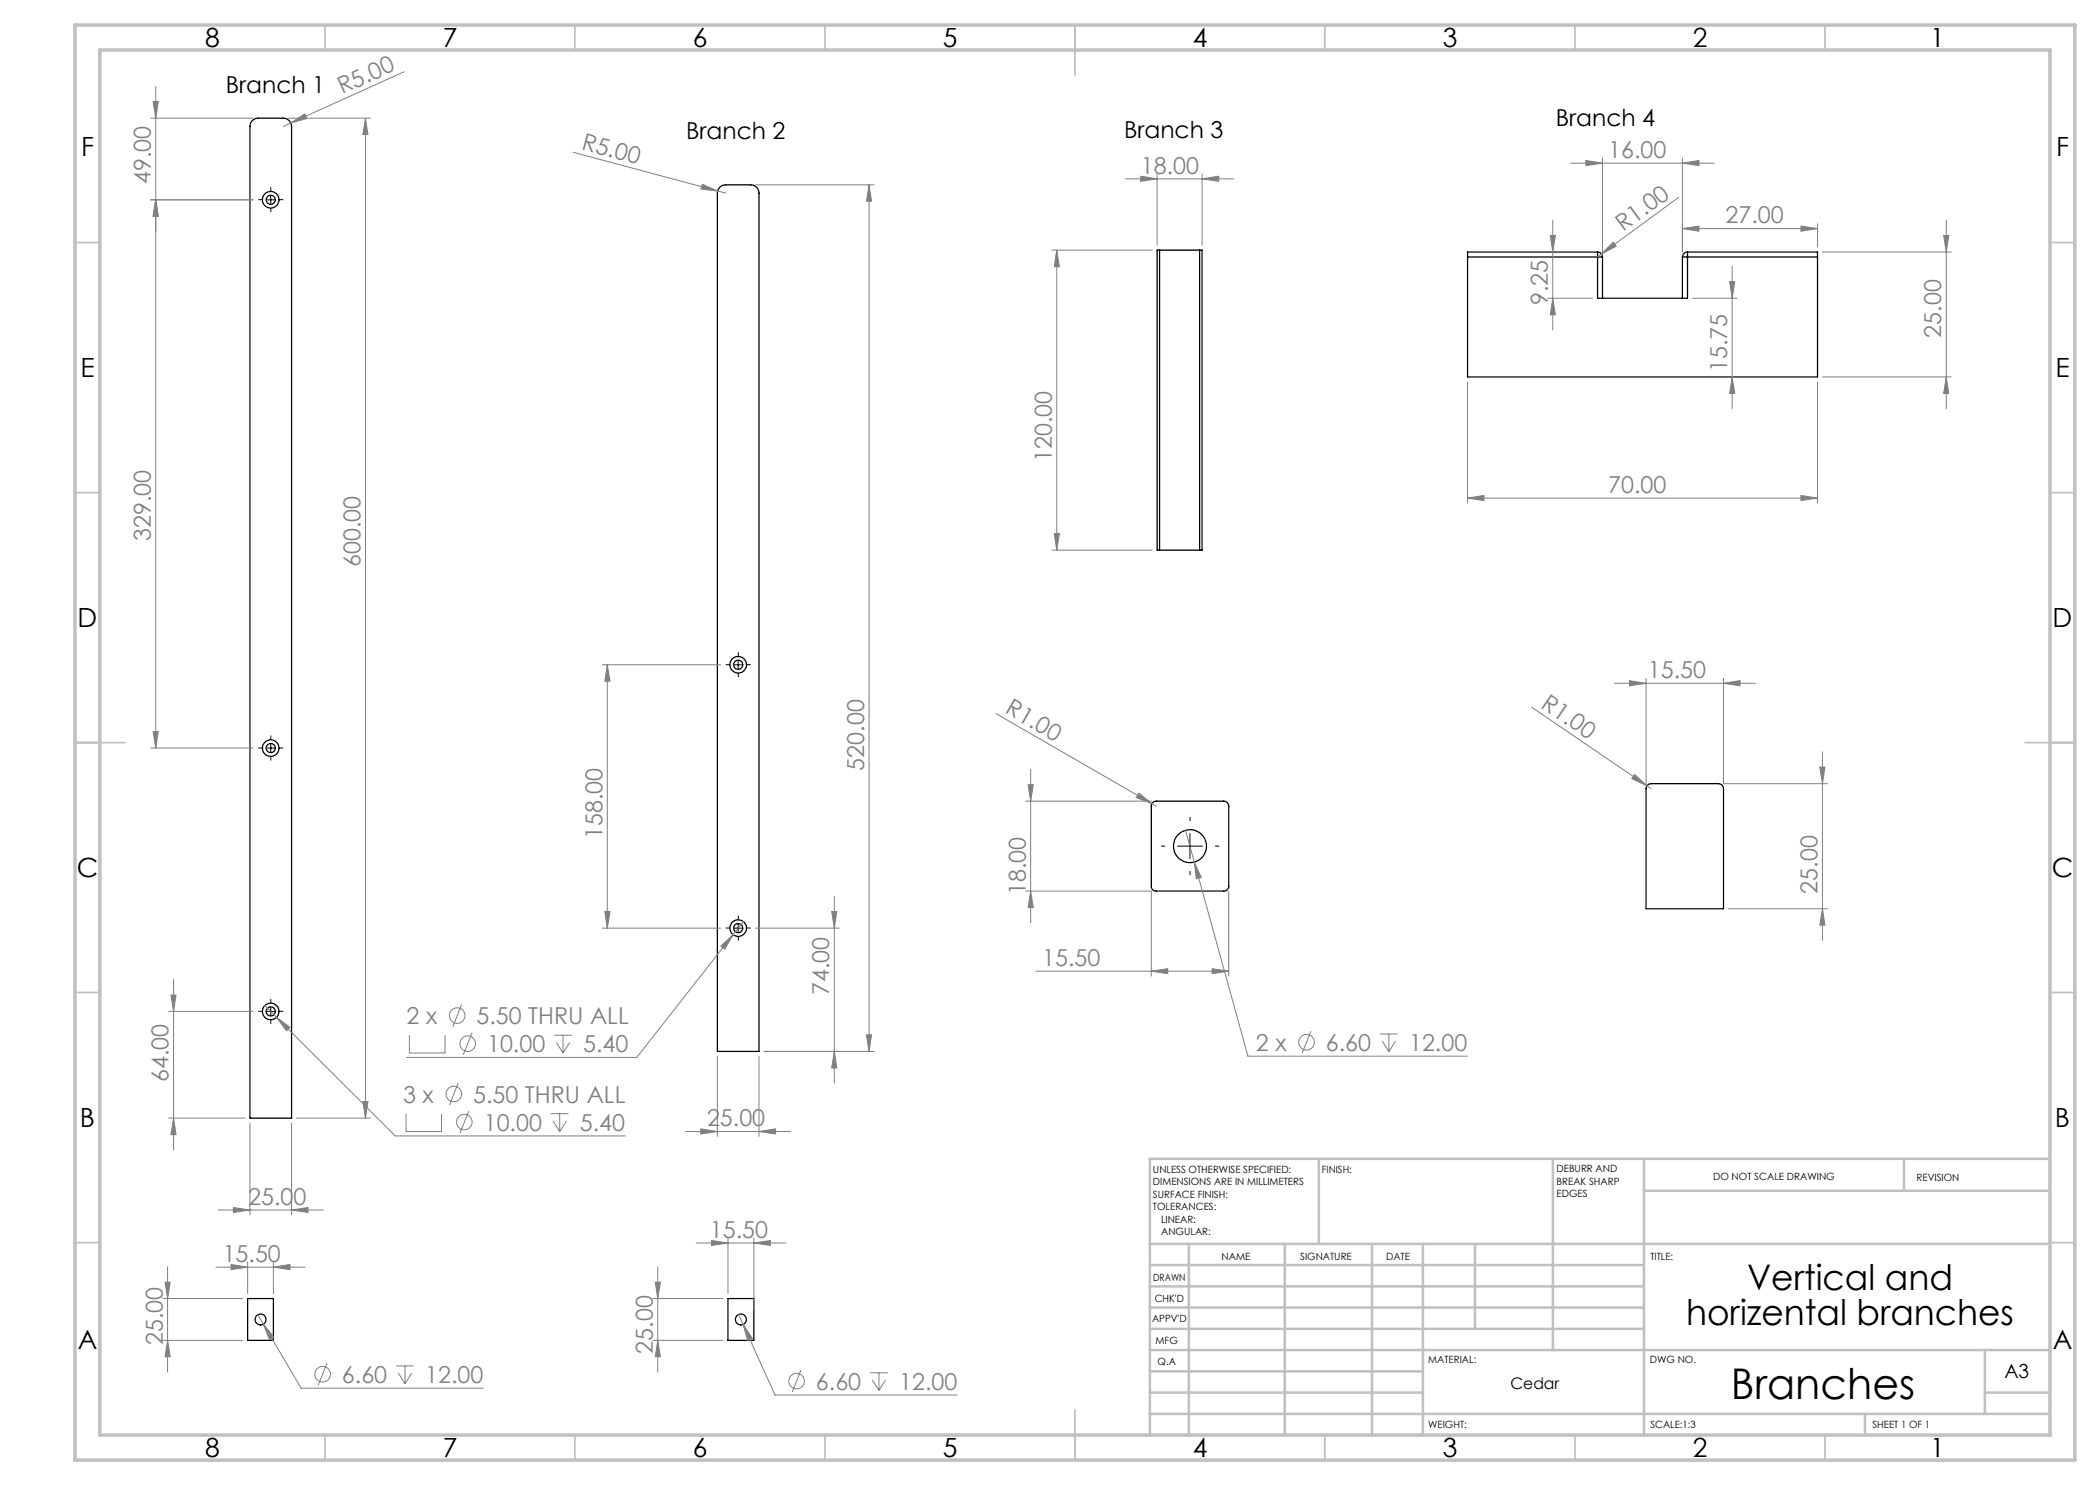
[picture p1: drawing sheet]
<svg xmlns="http://www.w3.org/2000/svg" width="420mm" height="297mm" viewBox="0 0 420 297" stroke-linecap="round" stroke-linejoin="round" font-family="sans-serif">
<g fill="none" stroke="#000" stroke-width=".25">
<path d="M50.4 24.1l.6-.4 .6-.1h5.1a1.69 1.69 0 0 1 1.6 1.7v198.3h-8.3v-198.3l.1-.6zM144 37.4l.5-.3 .6-.1h5a1.63 1.63 0 0 1 1.7 1.6v171.7h-8.3v-171.7l.1-.6zM231.9 50h-.5v60h.5M231.9 50v60M231.9 50h8M239.9 50h.5v60h-.5M239.9 50v60M293.5 51.4h26M293.5 51.4v24h70v-24M319.5 51.4h1M319.5 50.4v1M319.5 50.4a.96 .96 0 0 1 1 1"/>
<path d="M319.5 50.4h-26v1M319.5 51.4v8.3h18v-8.3M320.5 51.4v8.3M336.5 51.4h1M336.5 51.4v8.3M337.5 50.4v1M337.5 50.4h26v1M337.5 50.4a1.02 1.02 0 0 0-1 1M337.5 51.4h26M231.9 110h8M329.5 157l.7-.3h13.5a.96 .96 0 0 1 1 1v24h-15.5v-24.2zM230.4 160.7l.5-.4 .3-.1h13.6a1.02 1.02 0 0 1 .9 1.1v15.9a.96 .96 0 0 1-.9 1h-13.6a.96 .96 0 0 1-.9-1v-16.2z"/>
<path d="M49.5 259.7h5.2v8.4h-5.2zM145.6 259.7h5.2v8.4h-5.2z"/>
<circle cx="54.1" cy="40" r="1.67"/>
<circle cx="54.2" cy="40" r=".91"/>
<circle cx="147.6" cy="133" r=".92"/>
<circle cx="147.6" cy="132.9" r="1.66"/>
<circle cx="54.1" cy="149.6" r="1.67"/>
<circle cx="54.1" cy="149.6" r=".92"/>
<circle cx="238" cy="169.2" r="3.3"/>
<circle cx="147.6" cy="185.6" r=".92"/>
<circle cx="147.6" cy="185.6" r="1.66"/>
<circle cx="54.1" cy="202.3" r="1.67"/>
<circle cx="54.1" cy="202.3" r=".92"/>
<circle cx="52.1" cy="263.9" r="1.11"/>
<circle cx="148.2" cy="263.9" r="1.11"/>
</g>
<g fill="none" stroke="#808080" stroke-width=".2">
<path d="M31.2 17.3v132.3M80.8 14.4l-22.6 10.2M30.1 40h20.5M30.1 23.6h20.5M30.6 20.3h1l-.4 3.3zM31.2 40l.4 3.2h-1zM57.6 23.6h16.5M58.2 24.6l2.8-1.8 .4 .9zM58.2 24.6l-1.5 .7M73.1 23.6l.5 3.3h-1zM73.1 23.6v200M114.6 30.4l28.9 7.8"/>
<path d="M140.5 36.9l3 1.3-3.3-.4zM143.5 38.2l1.6 .4M151.1 37h23.7M173.8 37l.5 3.2h-1zM173.8 37v173.3M225.1 35.8h21.7M228.1 35.2l3.3 .6-3.3 .5zM231.4 34.7v14.3M240.4 35.8l3.3-.6v1.1zM240.4 34.7v14.3M314.1 32.6h28.7M317.2 32.1l3.3 .5-3.3 .5z"/>
<path d="M320.5 31.6v18.8M335.8 39.4l-15.5 11.4M336.5 32.6l3.3-.5v1zM336.5 31.6v18.8M210.4 50h20M211.3 50l.6 3.3h-1zM211.3 50v60M309.6 59.7h8.9M310.1 47.1h1l-.5 3.3zM310.6 59.7l.5 3.3h-1zM310.6 44.1v21.9M320.3 50.8l-.8 .6"/>
<path d="M322.7 48.4l.6 .8-3 1.6zM336.5 45.7l3.3-.5v1zM336.5 45.7h27M338.5 59.7h9M345.9 56.3h1.1l-.6 3.4zM346.4 53.3v28.4M360.2 45.2l3.3 .5-3.3 .5zM363.5 44.7v4.7M364.5 50.4h25.7M388.7 47.1h1l-.4 3.3zM389.3 44.1v37.6M293.5 76.4v24.2"/>
<path d="M346.4 75.4l.6 3.3h-1.1zM363.5 76.4v24.2M364.5 75.4h25.7M389.3 75.4l.4 3.3h-1zM293.5 99.6l3.3-.5v1zM293.5 99.6h70M360.2 99.1l3.3 .5-3.3 .5zM210.4 110h20M210.9 106.7h1l-.6 3.3zM120.5 133h23.6M121.5 133l.5 3.2h-1zM121.5 133v52.6"/>
<path d="M322.9 136.7h28.1M325.9 136.1l3.3 .6-3.3 .5zM329.2 135.6v21.1M344.7 136.7l3.3-.6v1.1zM344.7 135.6v21.1h20.8M30.1 149.6h20.5M30.6 146.3h1l-.4 3.3zM199.2 142.7l31.2 18M205.6 156.9h1.1l-.6 3.3zM206.1 153.9v30.7M227.8 158.6l2.6 2.1-3.1-1.2zM306.3 141.4l23.1 15.8"/>
<path d="M326.9 154.9l2.5 2.3-3-1.5zM329.4 157.2l.8 .5M364 153.4h1l-.5 3.3zM364.5 150.4v37.7M166.9 179.3v37.3M205.1 178.2h25.2v17M205.1 160.2h25.2M206.1 178.2l.6 3.3h-1.1zM230.4 160.7l.8 .6M237.1 166l1.8 6.4M238.9 172.4l1.3 3.1-.9 .3zM238.9 172.4l10.7 38.8h43.8"/>
<path d="M245.7 178.2v17M34.2 199h1l-.5 3.3zM34.7 195.9v34.1M120.5 185.6h23.6M121 182.3h1l-.5 3.3zM144.2 189.2l2.4-2.3-1.6 3zM148.7 184.3l-21.3 27.2h-46.1M151.1 185.6h16.8M166.3 182.3h1.1l-.5 3.3zM207.2 194.2h38.5M230.3 194.2l3.2-.5v1zM242.4 193.7l3.3 .5-3.3 .5z"/>
<path d="M345.7 181.7h19.8M364.5 181.7l.5 3.3h-1zM33.7 202.3h16.9M53 201.1l2.3 2.4M55.3 203.5l2.7 2-.7 .7zM55.3 203.5l23.8 23.7h46M81.9 207v3.6h7.1v-3.6M91.7 216.6l-1.8 4.4M92.3 200.9l-1.7 4.4M94.4 206.5l-1.8 4.5M110.8 207h3.6M111.3 208.5l1.3 2.1"/>
<path d="M112.6 207v3.6M113.9 208.5l-1.3 2.1M143.5 211.3v16M151.8 211.3v16M152.8 210.3h22M166.9 210.3l.5 3.3h-1.1zM173.3 207h1l-.5 3.3zM262.2 206.2l-1.8 4.5M276 206.8h3.5M276.4 208.2l1.4 2.1M277.8 206.8v3.5M279.1 208.2l-1.3 2.1"/>
<path d="M33.7 223.6h15.3M34.7 223.6l.5 3.3h-1zM50 224.6v18.4M58.3 224.6v18.4M59.3 223.6h14.8M72.6 220.3h1l-.5 3.3zM81.2 222.7v3.6h7.1v-3.6M93.8 222.2l-1.8 4.5M110.1 222.7h3.6M110.6 224.2l1.3 2.1M111.9 222.7v3.6M113.3 224.2l-1.4 2.1"/>
<path d="M137.1 226.3h21.1M140.2 225.8l3.3 .5-3.3 .5zM151.8 226.3l3.3-.5v1zM32.5 259.7h16M33 256.4h1l-.5 3.3zM33.5 253.4v21M43.2 253.4h17.8M43.6 242h21.1M46.2 252.9l3.3 .5-3.3 .5zM46.7 241.5l3.3 .5-3.3 .5zM49.5 252.4v6.3M54.7 253.4l3.3-.5v1z"/>
<path d="M54.7 252.4v6.3M58.3 242l3.3-.5v1zM130.6 259.7h14M131.1 256.4h1l-.5 3.3zM131.6 253.4v21M139.2 248.6h17.9M142.3 248.1l3.3 .5-3.3 .5zM145.6 247.6v11.1M150.8 248.6l3.3-.5v1zM150.8 247.6v14.4M32.5 268.1h16M33.5 268.1l.5 3.3h-1z"/>
<path d="M51.5 263l1.2 1.8M52.7 264.8l2.1 2.6-.9 .5zM52.7 264.8l7.5 12.8h36.5M65.4 272.6l-1.8 4.5M79.2 273.2h3.6M79.7 274.6l1.3 2.2M81 273.2v3.6M82.3 274.6l-1.3 2.2M130.6 268.1h14M131.6 268.1l.5 3.3h-1zM147.7 262.9l.9 2M148.6 264.9l1.9 2.8-1 .4z"/>
<path d="M148.6 264.9l6.4 14.1h36.5M160.2 274l-1.8 4.4M174 274.6h3.6M174.4 276l1.4 2.1M175.8 274.6v3.5M177.1 276l-1.3 2.1"/>
<circle cx="90.8" cy="218.8" r="1.55"/>
<circle cx="91.4" cy="203.1" r="1.55"/>
<circle cx="93.6" cy="208.7" r="1.55"/>
<circle cx="261.3" cy="208.4" r="1.55"/>
<circle cx="92.9" cy="224.4" r="1.55"/>
<circle cx="64.5" cy="274.8" r="1.55"/>
<circle cx="159.3" cy="276.2" r="1.55"/>
</g>
<g fill="none" stroke="#000" stroke-width=".2" stroke-dasharray="15.2 1.3 1.3 1.3" stroke-linecap="butt">
<path d="M52.5 39.9h-.8M54.2 38.3v-.9M55.8 39.9h.9M54.2 41.6v.8M146 132.9h-.8M147.7 131.3v-.9M147.7 134.6v.8M149.3 132.9h.9M52.5 149.6h-.8M54.2 147.9v-.8M54.2 151.3v.8M55.8 149.6h.9"/>
<path d="M233 169.2h-.8M238 164.2v-.8M238 174.2v.8M243 169.2h.8M146 185.6h-.8M147.7 183.9v-.8M147.7 187.3v.8M149.3 185.6h.9M52.5 202.3h-.8M54.2 200.6v-.8M54.2 203.9v.9M55.8 202.3h.9"/>
</g>
<path d="M53.3 40h1.7M54.2 39.1v1.7M146.8 133h1.7M147.6 132.1v1.7M53.3 149.6h1.7M54.2 148.8v1.7M235.5 169.2h5M238 166.7v5M146.8 185.6h1.7M147.6 184.8v1.6M53.3 202.3h1.7M54.2 201.5v1.6" fill="none" stroke="#000" stroke-width=".2"/>
<g fill="none" stroke="#c0c0c0" stroke-width=".35">
<path d="M65 5v5M115 5v5M165 5v5M215 5v10M265 5v5M315 5v5M365 5v5M15 48.5h5M410 48.5h5M15 98.5h5M410 98.5h5M15 148.5h10"/>
<path d="M405 148.5h10M15 198.5h5M410 198.5h5M15 248.5h5M410 248.5h5M65 287v5M115 287v5M165 287v5M215 282v10M265 287v5M315 287v5M365 287v5"/>
</g>
<g fill="none" stroke="#c0c0c0" stroke-width=".5">
<path d="M263.8 231.8v17M310.6 231.8v38.2M328.8 231.8v55.2M328.8 238.2h81.2M380.8 231.8v6.4M410 231.8h-180v55.2M230 248.8h180M230 257.3h98.8M230 253h98.8M237.8 248.8v38.2M257 248.8v38.2M274.4 248.8v38.2"/>
<path d="M284.6 248.8v38.2M295 248.8v17M230 265.8h98.8M230 261.5h98.8M230 278.5h54.6M230 274.3h54.6M230 270h180M397 278.5h13M397 270v12.8M230 282.8h180M373 282.8v4.2"/>
</g>
<path d="M15 5h400v287h-400zM20 10h390v277h-390z" fill="none" stroke="#c0c0c0" stroke-width=".7"/>
<g fill="#808080">
<path d="M326.9 154.9l2.5 2.3-3-1.5z"/>
<path d="M227.8 158.6l2.6 2.1-3.1-1.2z"/>
<path d="M140.5 36.9l3 1.3-3.3-.4z"/>
<path d="M58.2 24.6l2.8-1.8 .4 .9z"/>
<path d="M322.7 48.4l.6 .8-3 1.6z"/>
<path d="M150.8 248.6l3.3-.5v1zM142.3 248.1l3.3 .5-3.3 .5zM242.4 193.7l3.3 .5-3.3 .5zM230.3 194.2l3.2-.5v1zM360.2 99.1l3.3 .5-3.3 .5zM293.5 99.6l3.3-.5v1zM344.7 136.7l3.3-.6v1.1zM325.9 136.1l3.3 .6-3.3 .5z"/>
<path d="M46.7 241.5l3.3 .5-3.3 .5zM58.3 242l3.3-.5v1zM55.3 203.5l2 2.7 .7-.7zM52.7 264.8l1.2 3.1 .9-.5zM46.2 252.9l3.3 .5-3.3 .5zM54.7 253.4l3.3-.5v1zM144.2 189.2l.8 .7 1.6-3zM140.2 225.8l3.3 .5-3.3 .5zM151.8 226.3l3.3-.5v1zM148.6 264.9l.9 3.2 1-.4zM238.9 172.4l.4 3.4 .9-.3zM336.5 45.7l3.3-.5v1zM360.2 45.2l3.3 .5-3.3 .5z"/>
<path d="M317.2 32.1l3.3 .5-3.3 .5zM336.5 32.6l3.3-.5v1z"/>
<path d="M228.1 35.2l3.3 .6-3.3 .5zM240.4 35.8l3.3-.6v1.1z"/>
<path d="M31.2 40l.4 3.2h-1zM30.6 20.3h1l-.4 3.3zM33.5 268.1l.5 3.3h-1zM33 256.4h1l-.5 3.3zM389.3 75.4l.4 3.3h-1zM388.7 47.1h1l-.4 3.3z"/>
<path d="M34.2 199h1l-.5 3.3zM34.7 223.6l.5 3.3h-1zM31.2 40l.4 3.2h-1zM30.6 146.3h1l-.4 3.3zM73.1 23.6l.5 3.3h-1zM72.6 220.3h1l-.5 3.3zM121.5 133l.5 3.2h-1zM121 182.3h1l-.5 3.3zM166.3 182.3h1.1l-.5 3.3zM166.9 210.3l.5 3.3h-1.1zM173.8 37l.5 3.2h-1zM173.3 207h1l-.5 3.3zM131.1 256.4h1l-.5 3.3zM131.6 268.1l.5 3.3h-1zM205.6 156.9h1.1l-.6 3.3zM206.1 178.2l.6 3.3h-1.1zM310.1 47.1h1l-.5 3.3zM310.6 59.7l.5 3.3h-1zM345.9 56.3h1.1l-.6 3.4zM346.4 75.4l.6 3.3h-1.1zM364 153.4h1l-.5 3.3zM364.5 181.7l.5 3.3h-1z"/>
<path d="M211.3 50l.6 3.3h-1zM210.9 106.7h1l-.6 3.3z"/>
</g>
<text font-size="8.5" x="346.2" y="279.7">Branches</text>
<g font-size="7.1">
<text x="349.4" y="258">Vertical and</text>
<text x="337.2" y="265.1">horizental branches</text>
</g>
<g font-size="5.3">
<text x="41" y="9.5">8</text>
<text x="88.5" y="9.5">7</text>
<text x="138.5" y="9.5">6</text>
<text x="188.5" y="9.5">5</text>
<text x="238.5" y="9.5">4</text>
<text x="288.5" y="9.5">3</text>
<text x="338.5" y="9.5">2</text>
<text x="386" y="9.5">1</text>
<text x="16.2" y="31.3">F</text>
<text x="411.2" y="31.3">F</text>
<text x="16.1" y="75.5">E</text>
<text x="411.1" y="75.5">E</text>
<text x="15.5" y="125.5">D</text>
<text x="410.5" y="125.5">D</text>
<text x="15.4" y="175.5">C</text>
<text x="410.4" y="175.5">C</text>
<text x="16" y="225.5">B</text>
<text x="411" y="225.5">B</text>
<text x="15.5" y="269.8">A</text>
<text x="410.5" y="269.8">A</text>
<text x="41" y="291.5">8</text>
<text x="88.5" y="291.5">7</text>
<text x="138.5" y="291.5">6</text>
<text x="188.5" y="291.5">5</text>
<text x="238.5" y="291.5">4</text>
<text x="288.5" y="291.5">3</text>
<text x="338.5" y="291.5">2</text>
<text x="386" y="291.5">1</text>
</g>
<g font-size="4.7">
<text x="45.2" y="18.5">Branch 1</text>
<text x="137.2" y="27.8">Branch 2</text>
<text x="224.8" y="27.6">Branch 3</text>
<text x="311.2" y="25.3">Branch 4</text>
</g>
<g font-size="4.7" fill="#808080">
<text x="68.4" y="18.9" transform="rotate(-24 68.4 18.9)">R5.00</text>
<text x="116.2" y="29.8" transform="rotate(15 116.2 29.8)">R5.00</text>
<text x="228.2" y="34.7">18.00</text>
<text x="321.6" y="31.6">16.00</text>
<text x="30.1" y="36.8" transform="rotate(-90 30.1 36.8)">49.00</text>
<text x="324.6" y="46.4" transform="rotate(-36 324.6 46.4)">R1.00</text>
<text x="345.1" y="44.7">27.00</text>
<text x="309.6" y="61" transform="rotate(-90 309.6 61)">9.25</text>
<text x="388.3" y="67.5" transform="rotate(-90 388.3 67.5)">25.00</text>
<text x="345.4" y="74.5" transform="rotate(-90 345.4 74.5)">15.75</text>
<text x="210.4" y="92.4" transform="rotate(-90 210.4 92.4)">120.00</text>
<text x="321.6" y="98.6">70.00</text>
<text x="30.1" y="108.2" transform="rotate(-90 30.1 108.2)">329.00</text>
<text x="72.1" y="113.4" transform="rotate(-90 72.1 113.4)">600.00</text>
<text x="329.6" y="135.6">15.50</text>
<text x="200.8" y="142.5" transform="rotate(30 200.8 142.5)">R1.00</text>
<text x="308" y="141.3" transform="rotate(34 308 141.3)">R1.00</text>
<text x="172.8" y="154.1" transform="rotate(-90 172.8 154.1)">520.00</text>
<text x="120.5" y="167.8" transform="rotate(-90 120.5 167.8)">158.00</text>
<text x="205.1" y="179" transform="rotate(-90 205.1 179)">18.00</text>
<text x="363.5" y="178.7" transform="rotate(-90 363.5 178.7)">25.00</text>
<text x="208.4" y="193.2">15.50</text>
<text x="165.9" y="199" transform="rotate(-90 165.9 199)">74.00</text>
<text x="81.3" y="204.8">2 x</text>
<text x="95.3" y="204.8">5.50 THRU ALL</text>
<text x="97.4" y="210.4">10.00</text>
<text x="116.6" y="210.4">5.40</text>
<text x="251.2" y="210.1">2 x</text>
<text x="265.2" y="210.1">6.60</text>
<text x="281.8" y="210.1">12.00</text>
<text x="33.7" y="216.4" transform="rotate(-90 33.7 216.4)">64.00</text>
<text x="80.7" y="220.5">3 x</text>
<text x="94.6" y="220.5">5.50 THRU ALL</text>
<text x="96.7" y="226.1">10.00</text>
<text x="116" y="226.1">5.40</text>
<text x="141.4" y="225.3">25.00</text>
<text x="49.7" y="241">25.00</text>
<text x="142" y="247.6">15.50</text>
<text x="44.5" y="252.4">15.50</text>
<text x="32.5" y="269" transform="rotate(-90 32.5 269)">25.00</text>
<text x="130.6" y="270.7" transform="rotate(-90 130.6 270.7)">25.00</text>
<text x="68.4" y="276.5">6.60</text>
<text x="85" y="276.5">12.00</text>
<text x="163.2" y="277.9">6.60</text>
<text x="179.8" y="277.9">12.00</text>
</g>
<text font-size="3.9" x="400.9" y="275.5">A3</text>
<text font-size="3.2" x="302.1" y="277.9">Cedar</text>
<g font-size="2">
<text x="230.6" y="234.6">UNLESS OTHERWISE SPECIFIED:</text>
<text x="230.6" y="237.1">DIMENSIONS ARE IN MILLIMETERS</text>
<text x="230.6" y="239.6">SURFACE FINISH:</text>
<text x="264.4" y="234.6">FINISH:</text>
<text x="311.3" y="234.5">DEBURR AND</text>
<text x="311.3" y="237">BREAK SHARP</text>
<text x="311.3" y="239.5">EDGES</text>
<text x="342.6" y="236">DO NOT SCALE DRAWING</text>
<text x="383.3" y="236.2">REVISION</text>
<text x="230.6" y="242.1">TOLERANCES:</text>
<text x="232.2" y="244.6">LINEAR:</text>
<text x="232.2" y="247.1">ANGULAR:</text>
<text x="244.3" y="252">NAME</text>
<text x="260" y="251.9">SIGNATURE</text>
<text x="277.2" y="251.9">DATE</text>
<text x="330.1" y="251.9">TITLE:</text>
<text x="230.6" y="256.1">DRAWN</text>
<text x="230.9" y="260.3">CHK'D</text>
<text x="230.4" y="264.4">APPV'D</text>
<text x="231.1" y="268.8">MFG</text>
<text x="231.5" y="273">Q.A</text>
<text x="285.6" y="272.5">MATERIAL:</text>
<text x="330" y="272.5">DWG NO.</text>
<text x="285.6" y="285.5">WEIGHT:</text>
<text x="330.1" y="285.6">SCALE:1:3</text>
<text x="374.5" y="285.6">SHEET 1 OF 1</text>
</g>
</svg>
